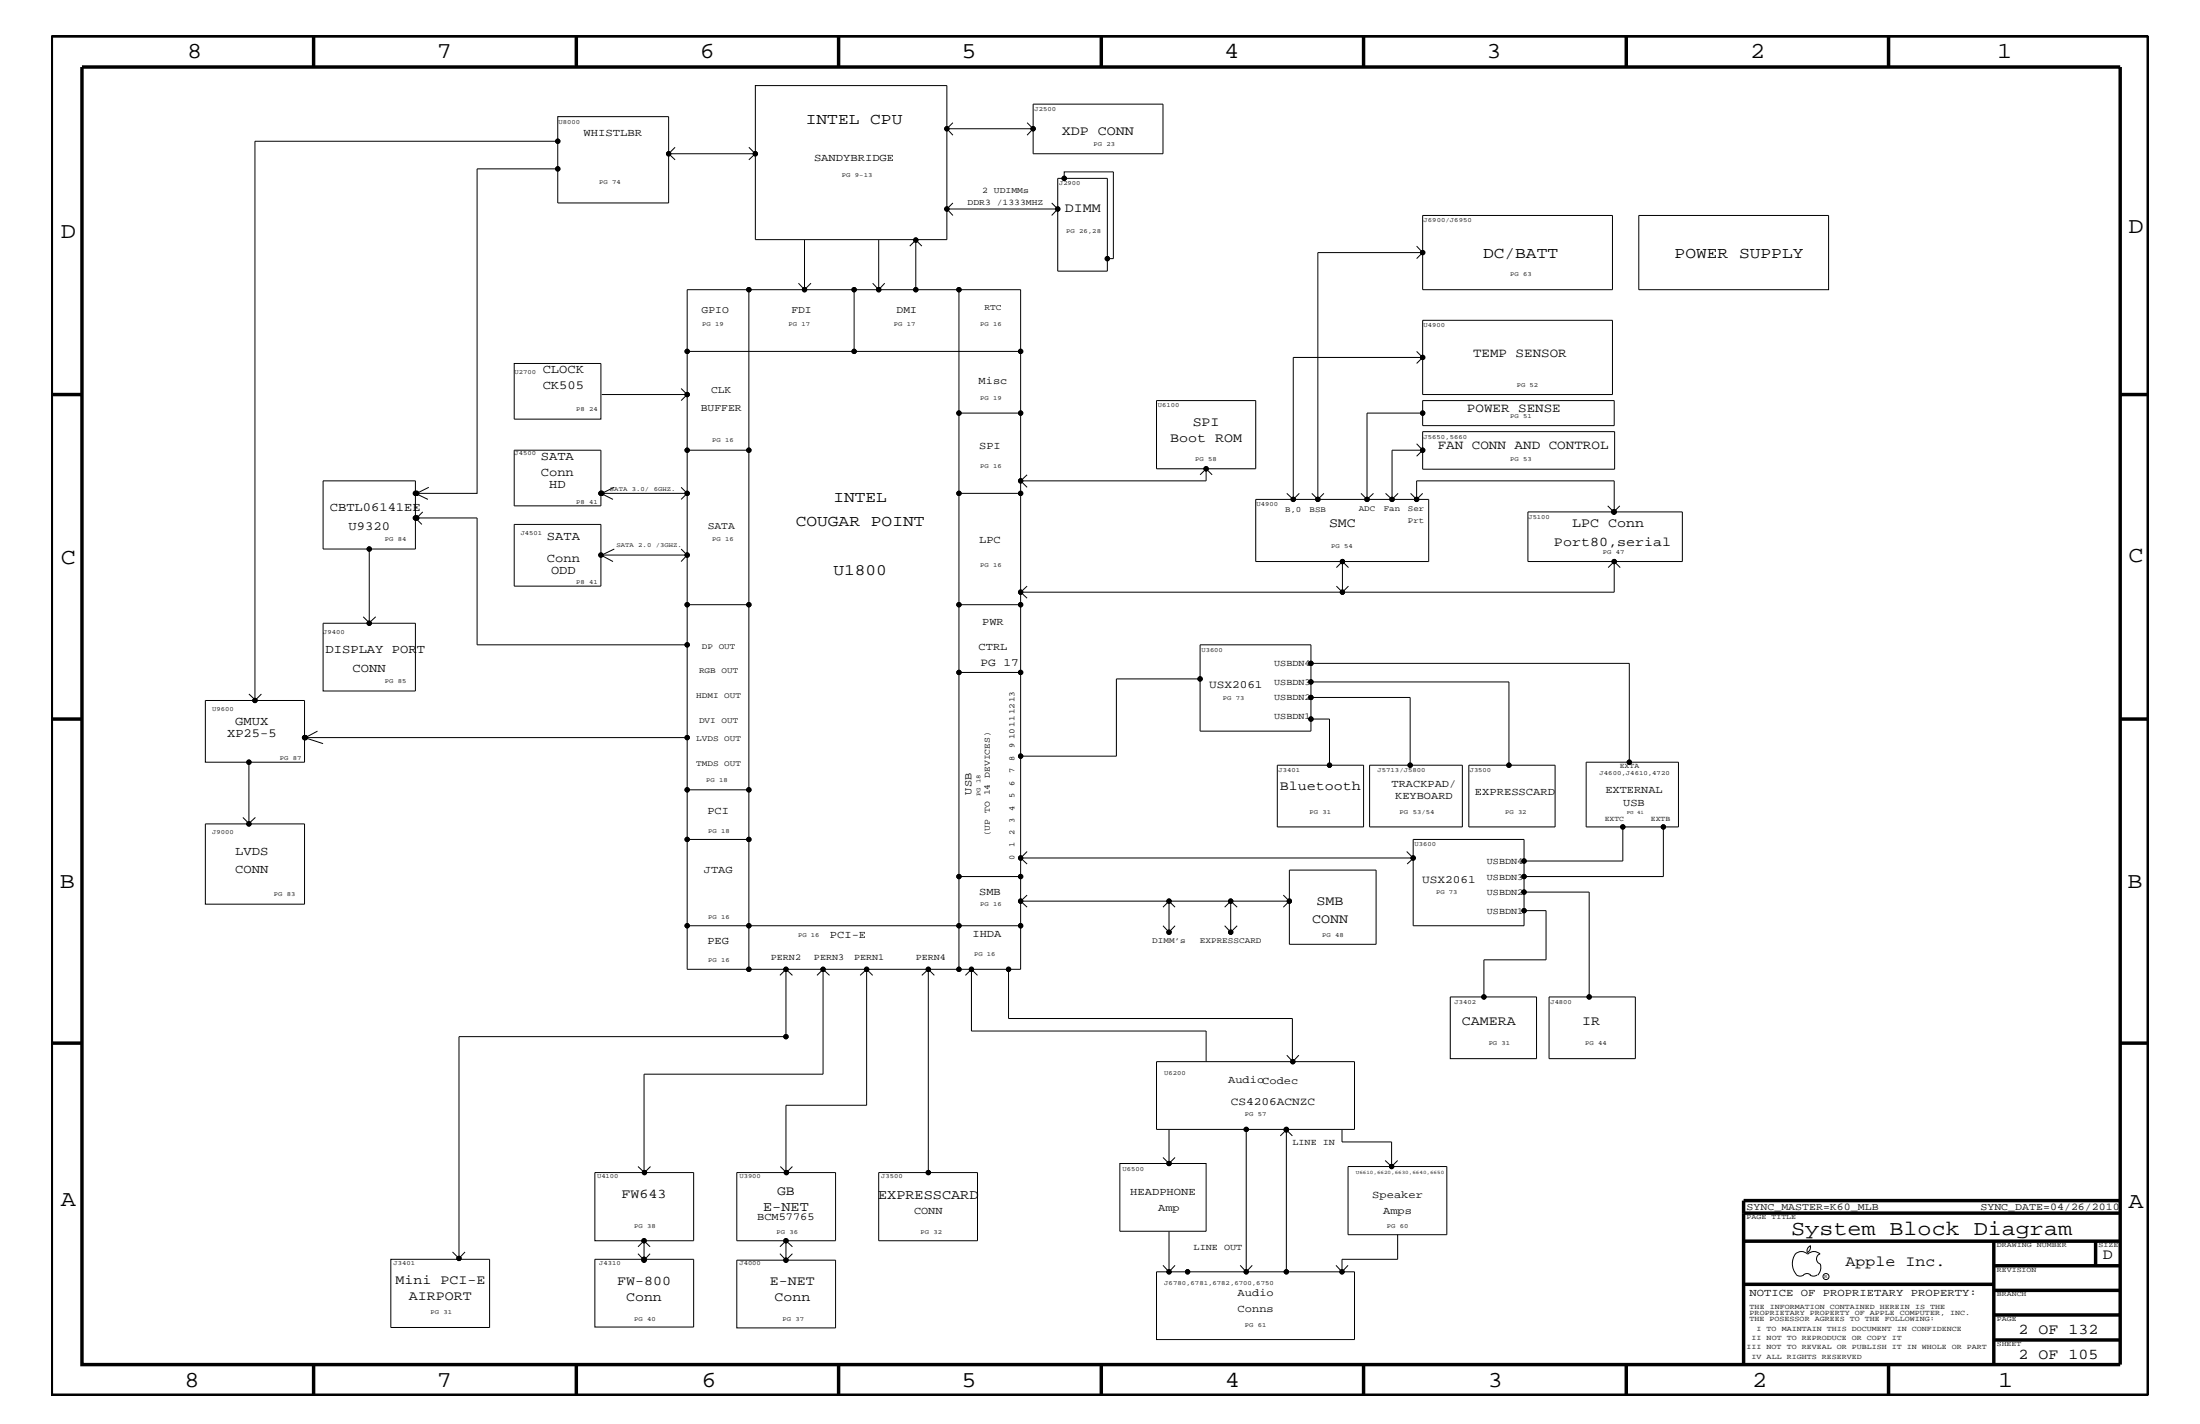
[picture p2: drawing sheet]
<svg xmlns="http://www.w3.org/2000/svg" width="432mm" height="279mm" viewBox="0 0 432 279" stroke-linecap="round" stroke-linejoin="round" font-family="sans-serif">
<g fill="none" stroke="#000" stroke-width=".68" stroke-linecap="butt">
<path d="M10.1 7.1h411.5v266.7h-411.5zM16.1 13.2h400v254.5h-400zM61.6 7.1v6.1M113.1 7.1v6.1M164.6 7.1v6.1M216.2 7.1v6.1M267.6 7.1v6.1M319.2 7.1v6.1M370.7 7.1v6.1M10.1 77.4h6M416.1 77.4h5.5M10.1 141.1h6"/>
<path d="M416.1 141.1h5.5M10.1 204.7h6M416.1 204.7h5.5M342.2 238h73.9M416.1 235.6h-73.9v32.1M342.2 243.5h73.9M342.2 252h49.1M391.3 243.5v24.2M391.3 258h24.8M391.3 253.2h24.8M391.3 248.4h24.8M411.3 243.5v4.9"/>
<path d="M61.6 267.7v6.1M113.1 267.7v6.1M164.6 267.7v6.1M216.2 268v5.8M267.6 267.7v6.1M319.2 267.7v6.1M370.7 267.7v6.1M391.3 262.9h24.8"/>
</g>
<g fill="none" stroke="#000" stroke-width=".2">
<path d="M109.5 33.1h-15.9v63.7h-11.8M109.5 33.1v-5.4h-59.5v109.7M109.5 27.7v-4.8h21.7v7.3M132.5 28.9l-1.3 1.3 1.3 1.2M147 31.4l1.3-1.2h-17.1v9.6h-21.7v-6.7M147 28.9l1.3 1.3M185.8 25.3v21.7h-37.5v-16.8M185.8 25.3l1.2 1.2M185.8 25.3h17M187 24.1l-1.2 1.2v-8.5h-37.5v13.4M187 39.8l-1.2 1.2 1.2 1.3M201.6 24.1l1.2 1.2"/>
<path d="M202.8 25.3v-4.9h25.5v9.8h-25.5v-4.9l-1.2 1.2M208.9 35v-1.3h9.6v17h-1.2v-15.7h-9.7v6l-1.2-1.2M147 56.8v61.8M156.7 55.6l1.2 1.2M157.9 56.8h-23v31.5M157.9 47.1v9.7M159.2 55.6l-1.3 1.2h9.7M171.3 55.6l1.2 1.2M172.5 47.1v9.7l1.2-1.2M172.5 56.8h-4.9v12.1h32.7M172.5 56.8h15.7M178.6 48.3l1.1-1.2 1.2 1.2"/>
<path d="M179.7 47.1v9.7M185.8 41h21.8M207.6 41v12.2h9.7v-2.5M207.6 41l-1.2 1.3M278 48.3l1.2 1.3M279.2 49.6v-7.3h37.3v14.5h-37.3v-7.2l-1.2 1.1M279.2 49.6h-20.5v48.4M321.6 42.3h37.3v14.5h-37.3zM100.9 71.3h17v10.9h-17zM118.1 77.4h16.8M133.7 76.2l1.2 1.2-1.2 1.2M134.9 68.9h32.7"/>
<path d="M278 68.9l1.2 1.2-1.2 1.2M279.2 70.1h-25.4v27.9h4.9M279.2 78.6h37.6v4.9h-37.6zM279.2 62.9h37.3v14.5h-37.3zM84.2 95.6l-2.4 1.2h-.3v10.9h-18.1v-13.4h18.1v2.5l2.5 1.2M120.6 95.6l-2.5 1.2M133.7 95.6l1.2 1.2M134.9 96.8h-17v2.5h-17v-11h17v8.5l2.4 1.2M134.9 88.3v8.5l-1.2 1.2M134.9 88.3h12.1M134.9 96.8v12.1M188.2 81.1v15.7h12.1"/>
<path d="M188.2 96.8v75.2M200.3 81.1v-24.3h-12.1v24.3h12.1v35.1M201.6 93.2l-1.3 1.1 1.3 1.3M236.7 92h-9.7v-13.4h19.5v13.4h-9.8l-1.2 1.2M236.7 92v2.3h-36.4M236.7 92l1.2 1.2M252.6 96.8l1.2 1.2 1.2-1.2M253.8 98h-7.3v12.2h33.9v-12.2h-2.4M257.5 96.8l1.2 1.2h9.6M259.8 96.8l-1.1 1.2M267.1 96.8l1.2 1.2M268.3 98h4.9"/>
<path d="M269.6 96.8l-1.3 1.2M271.9 96.8l1.3 1.2M276.9 96.8l1.1 1.2h-4.8M278 87.1l1.2 1.2M279.2 88.3v-3.6h37.7v7.4h-37.7v-3.8l-1.2 1.2M279.2 88.3h-6v9.7l1.2-1.2M279.2 96.8l-1.2 1.2v-3.7h38.8v6.1l-1.2-1.1M279.2 81.1h-10.9v16.9M317.9 99.3l-1.2 1.1h-16.8v9.8h16.9l-1.2 1.2M72.5 107.7v14.6M81.8 101.6h-.3l1.3 1.3M81.8 101.6h11.8v24.9h41.3"/>
<path d="M83 100.4l-1.2 1.2M117.9 108.9v6.1h-17v-12.1h17v6l2.4 1.3M120.6 107.7l-2.5 1.2h16.8l-1.2 1.3M133.7 107.7l1.2 1.2M134.9 108.9v9.7h12.1M134.9 118.6v36.4M147 118.6v46.1h-12.1v16.9M188.2 118.6h12.1M200.3 116.2v74h-18.1M201.6 115l-1.3 1.2 1.3 1.2M262.3 111.4l1.2-1.2 1.2 1.2M262.3 115l1.2 1.2"/>
<path d="M263.5 110.2v6l1.2-1.2M316.8 100.4h13.4v9.8h-13.4l1.2 1.2M316.8 110.2v6h-116.5M48.9 136.2l1.2 1.2 1.2-1.2M63.4 122.3h18.1v13.3h-18.1zM71.3 121l1.2 1.2 1.2-1.2M188.2 131.9h12.1M235.5 126.5h21.8v17h-21.8zM235.5 133.2h-16.4v15.2h-18.8M257.3 136.8h19.5v13.3M257.3 133.8h38.9v16.3M257.3 130.2h62.5v19.3"/>
<path d="M48.9 149.5v12.2M59.9 144.7h-.1v4.8h-10.9M59.9 144.7h75M62.3 143.5l-2.4 1.2M63.4 145.9l-3.6-1.2v-7.3h-19.5v12.1h8.6M147 155h-12.1v9.7M250.7 150.1h16.9v12.1h-16.9zM257.3 141.1h3.6v9M268.8 150.1h18.2v12.1h-18.2zM288.3 150.1h16.9v12.1h-16.9zM311.3 149.5h18.1v12.7h-18.1zM40.3 161.7h19.5v15.7h-19.5z"/>
<path d="M47.7 160.4l1.2 1.2 1.2-1.2M147 164.7v16.9h-12.1M188.2 172v9.6h12.1M188.2 172h12.1M200.3 168.3h77.1v-3.6h21.7v4.2M200.3 176.8h29.1M201.6 167.1l-1.3 1.2 1.3 1.2M201.6 175.6l-1.3 1.2 1.3 1.2M229.4 176.8v6.1M229.4 176.8l-1.1 1.2M241.6 176.8h-12.2l1.2 1.2M241.6 176.8v6.1"/>
<path d="M241.6 176.8l-1.2 1.2M251.9 175.6l1.2 1.2-1.2 1.2M253.1 176.8h-11.5l1.2 1.2M253.1 170.7h17v14.6h-17zM276.1 167.1l1.3 1.2v13.3h21.7v-2.9M277.5 168.3l-1.3 1.2M299.1 178.7v-3.7h12.8v20.6M299.1 178.7h4.3v9.6h-12.1v7.3M318.5 162.2v6.7h-19.4v3.1M326.5 162.2v9.8h-27.4v3M134.9 181.6v8.6h19.4M147 190.2v-8.6h41.2v8.6"/>
<path d="M153.1 191.4l1.2-1.2v13.2M160.4 191.4l1.1-1.2 1.3 1.2M161.5 190.2h-7.2l1.2 1.2M161.5 190.2v20.6h-35.1v19.4M161.5 190.2h8.6M170.1 190.2h12.1v39.9h-9.7v13.3h19.4v-13.3l-9.7 .1M170.1 190.2l-1.3 1.2M171.3 191.4l-1.2-1.2v26.7h-15.8v13.3M180.9 191.4l1.3-1.2 1.2 1.2M189.5 191.4l1.2-1.2 1.2 1.2M190.7 190.2v12.1h46v6M198 190.2v9.6h55.7v8.5"/>
<path d="M228.3 181.6l1.1 1.3M230.6 181.6l-1.2 1.3M240.4 181.6l1.2 1.3 1.2-1.3M284.6 195.6h17v12.1h-17zM304 195.6h17v12.1h-17zM154.3 203.4v.1M154.3 203.4h-64.2v43.7M252.6 207l1.1 1.3h-26.7v13.3h17.6M254.9 207l-1.2 1.3h12.2v13.3h-13.4M125.2 228.9l1.3 1.2h-9.7v13.3h9.6M127.7 228.9l-1.2 1.2h9.6v13.3h-9.7l1.2 1.2M153.2 228.9l1.1 1.2h-9.7v13.3h9.7"/>
<path d="M155.5 228.9l-1.2 1.2h9.7v13.3h-9.7l1.2 1.2M228.3 227.1l1.1 1.2M229.4 221.7v6.6M230.6 227.1l-1.2 1.2h-9.6v13.3h16.9v-13.3h-7.3M251.3 222.9l1.2-1.3h-7.9v27.9l1.2-1.2M253.7 222.9l-1.2-1.2v27.8M263.4 221.7v2.4h9.7v4.8M271.9 227.7l1.2 1.2h-8.5v13.4h19.4v-13.4h-10.9M274.3 227.7l-1.2 1.2M76.7 247.1h19.4v13.4h-19.4zM88.8 245.6l1.3 1.3 1.2-1.3M125.2 246l1.2 1.3"/>
<path d="M126.4 243.4v3.7h-9.6v13.3h19.3v-13.3h-9.7v.2M126.4 243.4l-1.2 1.2M127.6 246l-1.2 1.3M153.1 246l1.2 1.3h-9.7v13.2h19.4v-13.2h-9.7M154.3 243.4v3.9l1.2-1.3M154.3 243.4l-1.2 1.2M228.3 248.3l1.1 1.2M229.4 241.7v7.8h-2.4v13.3h38.9v-13.3h-21.3M230.6 248.3l-1.2 1.2h15.2l-1.2-1.2M262.2 248.3l1.2 1.2 1.2-1.2M274.3 242.3v4.8h-10.9v2.4M352.3 246.1a1.69 1.69 0 0 1 2.5 0"/>
<path d="M352.4 246a3.3 3.3 0 0 0 .2 4.1M352.6 250.2l.7 .2 .7-.2M354 250.2l.7-.3 .7 .3M354.8 246.1a1.69 1.69 0 0 1 2.4 0M355.2 250.2l.7 .2 .7-.2M355.3 244.4v.3a1.18 1.18 0 0 1-.6 1.1M355.4 244.4a.99 .99 0 0 0-.6 1.4M357.2 246a1.04 1.04 0 0 0-.7 1 1.04 1.04 0 0 0 .7 1M357.3 248l.1 .7a2.11 2.11 0 0 1-.6 1.5"/>
<circle cx="109.5" cy="33.1" r=".42"/>
<circle cx="109.5" cy="27.7" r=".42"/>
<circle cx="131.2" cy="30.2" r=".42"/>
<circle cx="148.3" cy="30.2" r=".42"/>
<circle cx="185.8" cy="25.3" r=".42"/>
<circle cx="202.8" cy="25.3" r=".42"/>
<circle cx="208.9" cy="35" r=".42"/>
<circle cx="147" cy="56.8" r=".42"/>
<circle cx="157.9" cy="56.8" r=".42"/>
<circle cx="167.6" cy="56.8" r=".42"/>
<circle cx="172.5" cy="56.8" r=".42"/>
<circle cx="179.7" cy="56.8" r=".42"/>
<circle cx="179.7" cy="47.1" r=".42"/>
<circle cx="185.8" cy="41" r=".42"/>
<circle cx="188.2" cy="56.8" r=".42"/>
<circle cx="207.6" cy="41" r=".42"/>
<circle cx="217.3" cy="50.7" r=".42"/>
<circle cx="279.2" cy="49.6" r=".42"/>
<circle cx="134.9" cy="77.4" r=".42"/>
<circle cx="134.9" cy="68.9" r=".42"/>
<circle cx="167.6" cy="68.9" r=".42"/>
<circle cx="200.3" cy="68.9" r=".42"/>
<circle cx="279.2" cy="70.1" r=".42"/>
<circle cx="81.5" cy="96.8" r=".42"/>
<circle cx="81.8" cy="96.8" r=".42"/>
<circle cx="117.9" cy="96.8" r=".42"/>
<circle cx="118.1" cy="96.8" r=".42"/>
<circle cx="134.9" cy="96.8" r=".42"/>
<circle cx="134.9" cy="88.3" r=".42"/>
<circle cx="147" cy="88.3" r=".42"/>
<circle cx="188.2" cy="81.1" r=".42"/>
<circle cx="188.2" cy="96.8" r=".42"/>
<circle cx="200.3" cy="94.3" r=".42"/>
<circle cx="200.3" cy="81.1" r=".42"/>
<circle cx="200.3" cy="96.8" r=".42"/>
<circle cx="236.7" cy="92" r=".42"/>
<circle cx="253.8" cy="98" r=".42"/>
<circle cx="258.7" cy="98" r=".42"/>
<circle cx="268.3" cy="98" r=".42"/>
<circle cx="273.2" cy="98" r=".42"/>
<circle cx="278" cy="98" r=".42"/>
<circle cx="279.2" cy="81.1" r=".42"/>
<circle cx="279.2" cy="88.3" r=".42"/>
<circle cx="72.5" cy="107.7" r=".42"/>
<circle cx="81.5" cy="101.6" r=".42"/>
<circle cx="81.8" cy="101.6" r=".42"/>
<circle cx="117.9" cy="108.9" r=".42"/>
<circle cx="134.9" cy="108.9" r=".42"/>
<circle cx="134.9" cy="118.6" r=".42"/>
<circle cx="147" cy="118.6" r=".42"/>
<circle cx="188.2" cy="118.6" r=".42"/>
<circle cx="200.3" cy="118.6" r=".42"/>
<circle cx="200.3" cy="116.2" r=".42"/>
<circle cx="263.5" cy="110.2" r=".42"/>
<circle cx="263.5" cy="116.2" r=".42"/>
<circle cx="316.7" cy="100.4" r=".42"/>
<circle cx="316.8" cy="110.2" r=".42"/>
<circle cx="316.8" cy="100.4" r=".42"/>
<circle cx="50" cy="137.4" r=".42"/>
<circle cx="72.5" cy="122.3" r=".42"/>
<circle cx="134.9" cy="126.5" r=".42"/>
<circle cx="188.2" cy="131.9" r=".42"/>
<circle cx="200.3" cy="131.9" r=".42"/>
<circle cx="235.5" cy="133.2" r=".42"/>
<circle cx="257.3" cy="133.8" r=".42"/>
<circle cx="257.3" cy="136.8" r=".42"/>
<circle cx="257.3" cy="130.2" r=".42"/>
<circle cx="48.9" cy="149.5" r=".42"/>
<circle cx="59.8" cy="144.7" r=".42"/>
<circle cx="59.9" cy="144.7" r=".42"/>
<circle cx="134.9" cy="155" r=".42"/>
<circle cx="134.9" cy="144.7" r=".42"/>
<circle cx="147" cy="155" r=".42"/>
<circle cx="200.3" cy="148.4" r=".42"/>
<circle cx="257.3" cy="141.1" r=".42"/>
<circle cx="260.9" cy="150.1" r=".42"/>
<circle cx="276.8" cy="150.1" r=".42"/>
<circle cx="296.2" cy="150.1" r=".42"/>
<circle cx="319.8" cy="149.5" r=".42"/>
<circle cx="48.9" cy="161.7" r=".42"/>
<circle cx="134.9" cy="164.7" r=".42"/>
<circle cx="147" cy="164.7" r=".42"/>
<circle cx="188.2" cy="172" r=".42"/>
<circle cx="200.3" cy="172" r=".42"/>
<circle cx="200.3" cy="176.8" r=".42"/>
<circle cx="200.3" cy="168.3" r=".42"/>
<circle cx="229.4" cy="176.8" r=".42"/>
<circle cx="241.6" cy="176.8" r=".42"/>
<circle cx="253.1" cy="176.8" r=".42"/>
<circle cx="277.4" cy="168.3" r=".42"/>
<circle cx="299.1" cy="178.7" r=".42"/>
<circle cx="299.1" cy="175" r=".42"/>
<circle cx="299.1" cy="168.9" r=".42"/>
<circle cx="299.1" cy="172" r=".42"/>
<circle cx="318.5" cy="162.2" r=".42"/>
<circle cx="326.5" cy="162.2" r=".42"/>
<circle cx="134.9" cy="181.6" r=".42"/>
<circle cx="147" cy="190.2" r=".42"/>
<circle cx="147" cy="181.6" r=".42"/>
<circle cx="154.3" cy="190.2" r=".42"/>
<circle cx="161.5" cy="190.2" r=".42"/>
<circle cx="170.1" cy="190.2" r=".42"/>
<circle cx="182.2" cy="190.2" r=".42"/>
<circle cx="188.2" cy="190.2" r=".42"/>
<circle cx="188.2" cy="181.6" r=".42"/>
<circle cx="190.7" cy="190.2" r=".42"/>
<circle cx="198" cy="190.2" r=".42"/>
<circle cx="200.3" cy="181.6" r=".42"/>
<circle cx="229.4" cy="182.9" r=".42"/>
<circle cx="241.6" cy="182.9" r=".42"/>
<circle cx="291.3" cy="195.6" r=".42"/>
<circle cx="311.9" cy="195.6" r=".42"/>
<circle cx="154.3" cy="203.4" r=".42"/>
<circle cx="253.7" cy="208.3" r=".42"/>
<circle cx="126.5" cy="230.1" r=".42"/>
<circle cx="154.3" cy="230.1" r=".42"/>
<circle cx="182.2" cy="230.1" r=".42"/>
<circle cx="229.4" cy="228.3" r=".42"/>
<circle cx="244.6" cy="221.6" r=".42"/>
<circle cx="252.5" cy="221.6" r=".42"/>
<circle cx="252.5" cy="221.7" r=".42"/>
<circle cx="273.1" cy="228.9" r=".42"/>
<circle cx="90.1" cy="246.9" r=".42"/>
<circle cx="126.4" cy="243.4" r=".42"/>
<circle cx="126.4" cy="247.1" r=".42"/>
<circle cx="126.4" cy="247.3" r=".42"/>
<circle cx="154.3" cy="243.4" r=".42"/>
<circle cx="154.3" cy="247.3" r=".42"/>
<circle cx="229.4" cy="249.5" r=".42"/>
<circle cx="233.1" cy="249.5" r=".42"/>
<circle cx="244.6" cy="249.5" r=".42"/>
<circle cx="252.5" cy="249.5" r=".42"/>
<circle cx="263.4" cy="249.5" r=".42"/>
<circle cx="358.4" cy="250.5" r=".59"/>
</g>
<g fill="#000">
<circle cx="109.5" cy="33.1" r=".42"/>
<circle cx="109.5" cy="27.7" r=".42"/>
<circle cx="131.2" cy="30.2" r=".42"/>
<circle cx="148.3" cy="30.2" r=".42"/>
<circle cx="185.8" cy="25.3" r=".42"/>
<circle cx="202.8" cy="25.3" r=".42"/>
<circle cx="208.9" cy="35" r=".42"/>
<circle cx="147" cy="56.8" r=".42"/>
<circle cx="157.9" cy="56.8" r=".42"/>
<circle cx="167.6" cy="56.8" r=".42"/>
<circle cx="172.5" cy="56.8" r=".42"/>
<circle cx="179.7" cy="56.8" r=".42"/>
<circle cx="179.7" cy="47.1" r=".42"/>
<circle cx="185.8" cy="41" r=".42"/>
<circle cx="188.2" cy="56.8" r=".42"/>
<circle cx="207.6" cy="41" r=".42"/>
<circle cx="217.3" cy="50.7" r=".42"/>
<circle cx="279.2" cy="49.6" r=".42"/>
<circle cx="134.9" cy="77.4" r=".42"/>
<circle cx="134.9" cy="68.9" r=".42"/>
<circle cx="167.6" cy="68.9" r=".42"/>
<circle cx="200.3" cy="68.9" r=".42"/>
<circle cx="279.2" cy="70.1" r=".42"/>
<circle cx="81.5" cy="96.8" r=".42"/>
<circle cx="81.8" cy="96.8" r=".42"/>
<circle cx="117.9" cy="96.8" r=".42"/>
<circle cx="118.1" cy="96.8" r=".42"/>
<circle cx="134.9" cy="96.8" r=".42"/>
<circle cx="134.9" cy="88.3" r=".42"/>
<circle cx="147" cy="88.3" r=".42"/>
<circle cx="188.2" cy="81.1" r=".42"/>
<circle cx="188.2" cy="96.8" r=".42"/>
<circle cx="200.3" cy="94.3" r=".42"/>
<circle cx="200.3" cy="81.1" r=".42"/>
<circle cx="200.3" cy="96.8" r=".42"/>
<circle cx="236.7" cy="92" r=".42"/>
<circle cx="253.8" cy="98" r=".42"/>
<circle cx="258.7" cy="98" r=".42"/>
<circle cx="268.3" cy="98" r=".42"/>
<circle cx="273.2" cy="98" r=".42"/>
<circle cx="278" cy="98" r=".42"/>
<circle cx="279.2" cy="81.1" r=".42"/>
<circle cx="279.2" cy="88.3" r=".42"/>
<circle cx="72.5" cy="107.7" r=".42"/>
<circle cx="81.5" cy="101.6" r=".42"/>
<circle cx="81.8" cy="101.6" r=".42"/>
<circle cx="117.9" cy="108.9" r=".42"/>
<circle cx="134.9" cy="108.9" r=".42"/>
<circle cx="134.9" cy="118.6" r=".42"/>
<circle cx="147" cy="118.6" r=".42"/>
<circle cx="188.2" cy="118.6" r=".42"/>
<circle cx="200.3" cy="118.6" r=".42"/>
<circle cx="200.3" cy="116.2" r=".42"/>
<circle cx="263.5" cy="110.2" r=".42"/>
<circle cx="263.5" cy="116.2" r=".42"/>
<circle cx="316.7" cy="100.4" r=".42"/>
<circle cx="316.8" cy="110.2" r=".42"/>
<circle cx="316.8" cy="100.4" r=".42"/>
<circle cx="50" cy="137.4" r=".42"/>
<circle cx="72.5" cy="122.3" r=".42"/>
<circle cx="134.9" cy="126.5" r=".42"/>
<circle cx="188.2" cy="131.9" r=".42"/>
<circle cx="200.3" cy="131.9" r=".42"/>
<circle cx="235.5" cy="133.2" r=".42"/>
<circle cx="257.3" cy="133.8" r=".42"/>
<circle cx="257.3" cy="136.8" r=".42"/>
<circle cx="257.3" cy="130.2" r=".42"/>
<circle cx="48.9" cy="149.5" r=".42"/>
<circle cx="59.8" cy="144.7" r=".42"/>
<circle cx="59.9" cy="144.7" r=".42"/>
<circle cx="134.9" cy="155" r=".42"/>
<circle cx="134.9" cy="144.7" r=".42"/>
<circle cx="147" cy="155" r=".42"/>
<circle cx="200.3" cy="148.4" r=".42"/>
<circle cx="257.3" cy="141.1" r=".42"/>
<circle cx="260.9" cy="150.1" r=".42"/>
<circle cx="276.8" cy="150.1" r=".42"/>
<circle cx="296.2" cy="150.1" r=".42"/>
<circle cx="319.8" cy="149.5" r=".42"/>
<circle cx="48.9" cy="161.7" r=".42"/>
<circle cx="134.9" cy="164.7" r=".42"/>
<circle cx="147" cy="164.7" r=".42"/>
<circle cx="188.2" cy="172" r=".42"/>
<circle cx="200.3" cy="172" r=".42"/>
<circle cx="200.3" cy="176.8" r=".42"/>
<circle cx="200.3" cy="168.3" r=".42"/>
<circle cx="229.4" cy="176.8" r=".42"/>
<circle cx="241.6" cy="176.8" r=".42"/>
<circle cx="253.1" cy="176.8" r=".42"/>
<circle cx="277.4" cy="168.3" r=".42"/>
<circle cx="299.1" cy="178.7" r=".42"/>
<circle cx="299.1" cy="175" r=".42"/>
<circle cx="299.1" cy="168.9" r=".42"/>
<circle cx="299.1" cy="172" r=".42"/>
<circle cx="318.5" cy="162.2" r=".42"/>
<circle cx="326.5" cy="162.2" r=".42"/>
<circle cx="134.9" cy="181.6" r=".42"/>
<circle cx="147" cy="190.2" r=".42"/>
<circle cx="147" cy="181.6" r=".42"/>
<circle cx="154.3" cy="190.2" r=".42"/>
<circle cx="161.5" cy="190.2" r=".42"/>
<circle cx="170.1" cy="190.2" r=".42"/>
<circle cx="182.2" cy="190.2" r=".42"/>
<circle cx="188.2" cy="190.2" r=".42"/>
<circle cx="188.2" cy="181.6" r=".42"/>
<circle cx="190.7" cy="190.2" r=".42"/>
<circle cx="198" cy="190.2" r=".42"/>
<circle cx="200.3" cy="181.6" r=".42"/>
<circle cx="229.4" cy="182.9" r=".42"/>
<circle cx="241.6" cy="182.9" r=".42"/>
<circle cx="291.3" cy="195.6" r=".42"/>
<circle cx="311.9" cy="195.6" r=".42"/>
<circle cx="154.3" cy="203.4" r=".42"/>
<circle cx="253.7" cy="208.3" r=".42"/>
<circle cx="126.5" cy="230.1" r=".42"/>
<circle cx="154.3" cy="230.1" r=".42"/>
<circle cx="182.2" cy="230.1" r=".42"/>
<circle cx="229.4" cy="228.3" r=".42"/>
<circle cx="244.6" cy="221.6" r=".42"/>
<circle cx="252.5" cy="221.6" r=".42"/>
<circle cx="252.5" cy="221.7" r=".42"/>
<circle cx="273.1" cy="228.9" r=".42"/>
<circle cx="90.1" cy="246.9" r=".42"/>
<circle cx="126.4" cy="243.4" r=".42"/>
<circle cx="126.4" cy="247.1" r=".42"/>
<circle cx="126.4" cy="247.3" r=".42"/>
<circle cx="154.3" cy="243.4" r=".42"/>
<circle cx="154.3" cy="247.3" r=".42"/>
<circle cx="229.4" cy="249.5" r=".42"/>
<circle cx="233.1" cy="249.5" r=".42"/>
<circle cx="244.6" cy="249.5" r=".42"/>
<circle cx="252.5" cy="249.5" r=".42"/>
<circle cx="263.4" cy="249.5" r=".42"/>
</g>
<g font-size="4.5">
<text x="36.7" y="11.5">8</text>
<text x="85.8" y="11.5">7</text>
<text x="137.3" y="11.5">6</text>
<text x="188.7" y="11.5">5</text>
<text x="240.3" y="11.5">4</text>
<text x="291.8" y="11.5">3</text>
<text x="343.5" y="11.5">2</text>
<text x="392" y="11.5">1</text>
<text x="11.9" y="46.8">D</text>
<text x="417.7" y="45.7">D</text>
<text x="11.9" y="110.6">C</text>
<text x="417.7" y="110.3">C</text>
<text x="11.8" y="174.3">B</text>
<text x="417.6" y="174.2">B</text>
<text x="11.9" y="236.7">A</text>
<text x="417.7" y="237.1">A</text>
<text x="36.2" y="272.1">8</text>
<text x="85.8" y="272.1">7</text>
<text x="137.7" y="272.1">6</text>
<text x="188.7" y="272.1">5</text>
<text x="240.4" y="272.1">4</text>
<text x="292" y="272.1">3</text>
<text x="343.9" y="272.1">2</text>
<text x="392.2" y="272.1">1</text>
</g>
<text font-size="4.1" x="351.6" y="242.3">System Block Diagram</text>
<g font-size="3.1">
<text x="158.2" y="24.3">INTEL CPU</text>
<text x="291.1" y="50.7">DC/BATT</text>
<text x="328.7" y="50.7">POWER SUPPLY</text>
<text x="163.6" y="98.4">INTEL</text>
<text x="156.2" y="103.2">COUGAR POINT</text>
<text x="163.6" y="112.9">U1800</text>
</g>
<g font-size="3">
<text x="362.2" y="248.4">Apple Inc.</text>
<text x="412.7" y="247.1">D</text>
<text x="396.2" y="261.6">2 OF 132</text>
<text x="396.2" y="266.6">2 OF 105</text>
</g>
<g font-size="2.7">
<text x="149.8" y="237.7">E-NET</text>
<text x="172.3" y="235.2">EXPRESSCARD</text>
</g>
<g font-size="2.6">
<text x="208.4" y="26.4">XDP CONN</text>
<text x="209" y="41.7">DIMM</text>
<text x="234.1" y="83.5">SPI</text>
<text x="229.7" y="86.6">Boot ROM</text>
<text x="260.9" y="103.5">SMC</text>
<text x="305" y="107.1">Port80,serial</text>
<text x="308.6" y="103.5">LPC Conn</text>
<text x="251.2" y="155">Bluetooth</text>
<text x="258.4" y="177.5">SMB</text>
<text x="257.5" y="181.1">CONN</text>
<text x="286.9" y="201.1">CAMERA</text>
<text x="310.6" y="201.1">IR</text>
<text x="122" y="235.1">FW643</text>
<text x="152.5" y="234.5">GB</text>
<text x="77.6" y="252">Mini PCI-E</text>
<text x="80.3" y="255.1">AIRPORT</text>
<text x="121.1" y="252.1">FW-800</text>
<text x="122.9" y="255.2">Conn</text>
<text x="151.1" y="252.1">E-NET</text>
<text x="152" y="255.2">Conn</text>
</g>
<g font-size="2.5">
<text x="289.1" y="70">TEMP SENSOR</text>
<text x="106.5" y="76.3">CK505</text>
<text x="106.5" y="73.2">CLOCK</text>
<text x="287.9" y="80.9">POWER SENSE</text>
<text x="282.2" y="88.2">FAN CONN AND CONTROL</text>
<text x="106.1" y="90.2">SATA</text>
<text x="106.1" y="93.3">Conn</text>
<text x="107.8" y="95.7">HD</text>
<text x="64.7" y="100.4">CBTL06141EE</text>
<text x="68.4" y="104">U9320</text>
<text x="107.3" y="105.9">SATA</text>
<text x="107.3" y="110.3">Conn</text>
<text x="108.2" y="112.7">ODD</text>
<text x="63.9" y="128.2">DISPLAY PORT</text>
<text x="69.2" y="131.9">CONN</text>
<text x="46.2" y="142.2">GMUX</text>
<text x="44.6" y="144.6">XP25-5</text>
<text x="46.2" y="167.7">LVDS</text>
<text x="46.2" y="171.2">CONN</text>
</g>
<g font-size="2.2">
<text x="192.4" y="130.8">PG 17</text>
<text x="237.3" y="135">USX2061</text>
<text x="279.1" y="173.2">USX2061</text>
<text x="241.6" y="216.9">CS4206ACNZC</text>
</g>
<g font-size="2.1">
<text x="114.6" y="26.7">WHISTLBR</text>
<text x="159.8" y="31.5">SANDYBRIDGE</text>
<text x="192.1" y="75.4">Misc</text>
<text x="192.2" y="88.2">SPI</text>
<text x="192.2" y="106.5">LPC</text>
<text x="192.8" y="122.7">PWR</text>
<text x="192.1" y="127.5">CTRL</text>
<text x="190.7" y="155.9" transform="rotate(-90 190.7 155.9)">USB</text>
<text x="273.1" y="154.5">TRACKPAD/</text>
<text x="289.5" y="155.9">EXPRESSCARD</text>
<text x="315.1" y="155.6">EXTERNAL</text>
<text x="138.9" y="159.8">PCI</text>
<text x="273.9" y="156.8">KEYBOARD</text>
<text x="318.6" y="158.1">USB</text>
<text x="138.1" y="171.3">JTAG</text>
<text x="192.2" y="175.6">SMB</text>
<text x="138.9" y="185.3">PEG</text>
<text x="162.9" y="184">PCI-E</text>
<text x="190.9" y="183.9">IHDA</text>
<text x="241" y="212.5">AudioCodec</text>
<text x="148.6" y="239.4">BCM57765</text>
<text x="179.4" y="238.1">CONN</text>
<text x="221.8" y="234.4">HEADPHONE</text>
<text x="227.3" y="237.5">Amp</text>
<text x="269.3" y="235">Speaker</text>
<text x="271.5" y="238.1">Amps</text>
<text x="242.9" y="257.5">Conns</text>
<text x="242.9" y="254.4">Audio</text>
<text x="343.4" y="254.4">NOTICE OF PROPRIETARY PROPERTY:</text>
</g>
<g font-size="2">
<text x="137.7" y="61.3">GPIO</text>
<text x="155.3" y="61.3">FDI</text>
<text x="176" y="61.3">DMI</text>
<text x="139.6" y="77.1">CLK</text>
<text x="137.5" y="80.7">BUFFER</text>
<text x="138.9" y="103.7">SATA</text>
<text x="342.8" y="237.4">SYNC_MASTER=K60_MLB</text>
<text x="388.7" y="237.4">SYNC_DATE=04/26/2010</text>
</g>
<g font-size="1.8">
<text x="250.1" y="130.8">USBDN4</text>
<text x="250.1" y="137.4">USBDN2</text>
<text x="250.1" y="134.4">USBDN3</text>
<text x="250.1" y="141.1">USBDN1</text>
<text x="291.8" y="172.6">USBDN3</text>
<text x="291.8" y="169.5">USBDN4</text>
<text x="291.8" y="179.3">USBDN1</text>
<text x="291.8" y="175.6">USBDN2</text>
<text x="151.3" y="188.3">PERN2</text>
<text x="159.8" y="188.3">PERN3</text>
<text x="167.6" y="188.3">PERN1</text>
<text x="179.7" y="188.3">PERN4</text>
<text x="253.7" y="224.7">LINE IN</text>
<text x="234.3" y="245.3">LINE OUT</text>
</g>
<g font-size="1.7">
<text x="189.9" y="40.2">DDR3 /1333MHZ</text>
<text x="192.8" y="37.9">2 UDIMMs</text>
<text x="193.2" y="60.9">RTC</text>
<text x="194.3" y="164.1" transform="rotate(-90 194.3 164.1)">(UP TO 14 DEVICES)</text>
</g>
<g font-size="1.6">
<text x="252.2" y="100.4">B,0</text>
<text x="257" y="100.4">BSB</text>
<text x="266.7" y="100.4">ADC</text>
<text x="271.6" y="100.3">Fan</text>
<text x="276.4" y="100.2">Ser</text>
<text x="276.4" y="102.6">Prt</text>
<text x="137.8" y="127.3">DP OUT</text>
<text x="136.7" y="136.9">HDMI OUT</text>
<text x="137.2" y="132.1">RGB OUT</text>
<text x="137.2" y="141.8">DVI OUT</text>
<text x="136.7" y="145.4">LVDS OUT</text>
<text x="199.1" y="149.3" transform="rotate(-90 199.1 149.3)">8</text>
<text x="199.1" y="146.8" transform="rotate(-90 199.1 146.8)">9</text>
<text x="199.1" y="145.1" transform="rotate(-90 199.1 145.1)">10111213</text>
<text x="136.7" y="150.3">TMDS OUT</text>
<text x="199.1" y="154.1" transform="rotate(-90 199.1 154.1)">6</text>
<text x="199.1" y="151.8" transform="rotate(-90 199.1 151.8)">7</text>
<text x="199.1" y="161.4" transform="rotate(-90 199.1 161.4)">3</text>
<text x="199.1" y="159" transform="rotate(-90 199.1 159)">4</text>
<text x="199.1" y="156.6" transform="rotate(-90 199.1 156.6)">5</text>
<text x="199.1" y="166.2" transform="rotate(-90 199.1 166.2)">1</text>
<text x="199.1" y="163.9" transform="rotate(-90 199.1 163.9)">2</text>
<text x="199.1" y="168.7" transform="rotate(-90 199.1 168.7)">0</text>
<text x="226.1" y="184.9">DIMM’s</text>
<text x="235.5" y="184.9">EXPRESSCARD</text>
</g>
<g font-size="1.4">
<text x="317.9" y="150.7">EXTA</text>
<text x="315" y="161.1">EXTC</text>
<text x="324" y="161.1">EXTB</text>
<text x="342.8" y="239.2">PAGE TITLE</text>
<text x="391.9" y="244.7">DRAWING NUMBER</text>
<text x="411.9" y="244.7">SIZE</text>
<text x="391.9" y="249.5">REVISION</text>
<text x="343.4" y="256.8">THE INFORMATION CONTAINED HEREIN IS THE</text>
<text x="391.9" y="254.4">BRANCH</text>
<text x="343.4" y="259.3">THE POSESSOR AGREES TO THE FOLLOWING:</text>
<text x="343.4" y="258">PROPRIETARY PROPERTY OF APPLE COMPUTER, INC.</text>
<text x="343.8" y="262.9">II NOT TO REPRODUCE OR COPY IT</text>
<text x="344.8" y="261.1">I TO MAINTAIN THIS DOCUMENT IN CONFIDENCE</text>
<text x="391.9" y="259.3">PAGE</text>
<text x="342.8" y="264.7">III NOT TO REVEAL OR PUBLISH IT IN WHOLE OR PART</text>
<text x="343.8" y="266.6">IV ALL RIGHTS RESERVED</text>
<text x="391.9" y="264.1">SHEET</text>
</g>
<g font-size="1.3">
<text x="203" y="21.8">J2500</text>
<text x="109.6" y="24.2">U8000</text>
<text x="214.6" y="28.7">PG 23</text>
<text x="165.2" y="34.8">PG 9-13</text>
<text x="117.6" y="36">PG 74</text>
<text x="207.9" y="36.4">J2900</text>
<text x="209.3" y="45.7">PG 26,28</text>
<text x="279.4" y="43.6">J6900/J6950</text>
<text x="296.4" y="54.2">PG 63</text>
<text x="137.8" y="63.9">PG 19</text>
<text x="154.8" y="63.9">PG 17</text>
<text x="175.4" y="63.9">PG 17</text>
<text x="192.4" y="63.9">PG 16</text>
<text x="279.4" y="64.2">U4900</text>
<text x="101" y="73.3">U2700</text>
<text x="297.7" y="76">PG 52</text>
<text x="113.1" y="80.6">P8 24</text>
<text x="192.4" y="78.4">PG 19</text>
<text x="227.2" y="80">U6100</text>
<text x="296.4" y="82.1">PG 51</text>
<text x="101" y="89.2">J4500</text>
<text x="139.8" y="86.7">PG 16</text>
<text x="279.4" y="86">J5650,5660</text>
<text x="192.4" y="91.8">PG 16</text>
<text x="234.6" y="90.5">PG 58</text>
<text x="296.4" y="90.5">PG 53</text>
<text x="113.1" y="98.8">P8 41</text>
<text x="119.7" y="96.4">SATA 3.0/ 6GHZ.</text>
<text x="246.6" y="99.3">U4900</text>
<text x="300" y="101.8">J5100</text>
<text x="75.5" y="106.1">PG 84</text>
<text x="102.2" y="104.9">J4501</text>
<text x="121" y="107.3">SATA 2.0 /3GHZ.</text>
<text x="139.8" y="106.1">PG 16</text>
<text x="261.3" y="107.6">PG 54</text>
<text x="192.4" y="111.2">PG 16</text>
<text x="314.6" y="108.7">PG 47</text>
<text x="113.1" y="114.6">P8 41</text>
<text x="63.4" y="124.3">J9400</text>
<text x="235.8" y="127.9">U3600</text>
<text x="75.5" y="134">PG 85</text>
<text x="240" y="137.3">PG 73</text>
<text x="41.7" y="139.5">U9600</text>
<text x="54.9" y="149.1">PG 87</text>
<text x="138.6" y="153.4">PG 18</text>
<text x="251" y="151.5">J3401</text>
<text x="270.3" y="151.5">J5713/J5800</text>
<text x="288.5" y="151.5">J3500</text>
<text x="313.9" y="152.1">J4600,J4610,4720</text>
<text x="192.4" y="156.2" transform="rotate(-90 192.4 156.2)">PG 18</text>
<text x="257" y="159.6">PG 31</text>
<text x="274.7" y="159.6">PG 53/54</text>
<text x="295.4" y="159.6">PG 32</text>
<text x="41.7" y="163.7">J9000</text>
<text x="139" y="163.4">PG 18</text>
<text x="277.6" y="166.1">U3600</text>
<text x="53.8" y="175.8">PG 83</text>
<text x="192.4" y="177.8">PG 16</text>
<text x="281.9" y="175.5">PG 73</text>
<text x="139" y="180.3">PG 16</text>
<text x="156.6" y="183.9">PG 16</text>
<text x="259.5" y="183.9">PG 48</text>
<text x="139" y="188.8">PG 16</text>
<text x="191.2" y="187.6">PG 16</text>
<text x="285.5" y="197">J3402</text>
<text x="304.3" y="197">J4800</text>
<text x="292.2" y="205.1">PG 31</text>
<text x="311.1" y="205.1">PG 44</text>
<text x="228.5" y="210.9">U6200</text>
<text x="244.3" y="219.1">PG 57</text>
<text x="117.2" y="231.2">U4100</text>
<text x="145.1" y="231.2">U3900</text>
<text x="173" y="231.2">J3500</text>
<text x="220.3" y="229.7">U6500</text>
<text x="124.5" y="240.9">PG 38</text>
<text x="152.4" y="242.1">PG 36</text>
<text x="180.7" y="242.1">PG 32</text>
<text x="272.2" y="240.9">PG 60</text>
<text x="77.2" y="248.2">J3401</text>
<text x="117.6" y="248.2">J4310</text>
<text x="145.1" y="248.2">J4000</text>
<text x="84.5" y="257.8">PG 31</text>
<text x="228.5" y="252.1">J6780,6781,6782,6700,6750</text>
<text x="124.5" y="259.1">PG 40</text>
<text x="153.6" y="259.1">PG 37</text>
<text x="244.3" y="260.3">PG 61</text>
</g>
<g font-size="1">
<text x="319.3" y="159.6">PG 41</text>
<text x="266.1" y="230.3">U6610,6620,6630,6640,6650</text>
<text x="358.1" y="250.7">R</text>
</g>
</svg>
